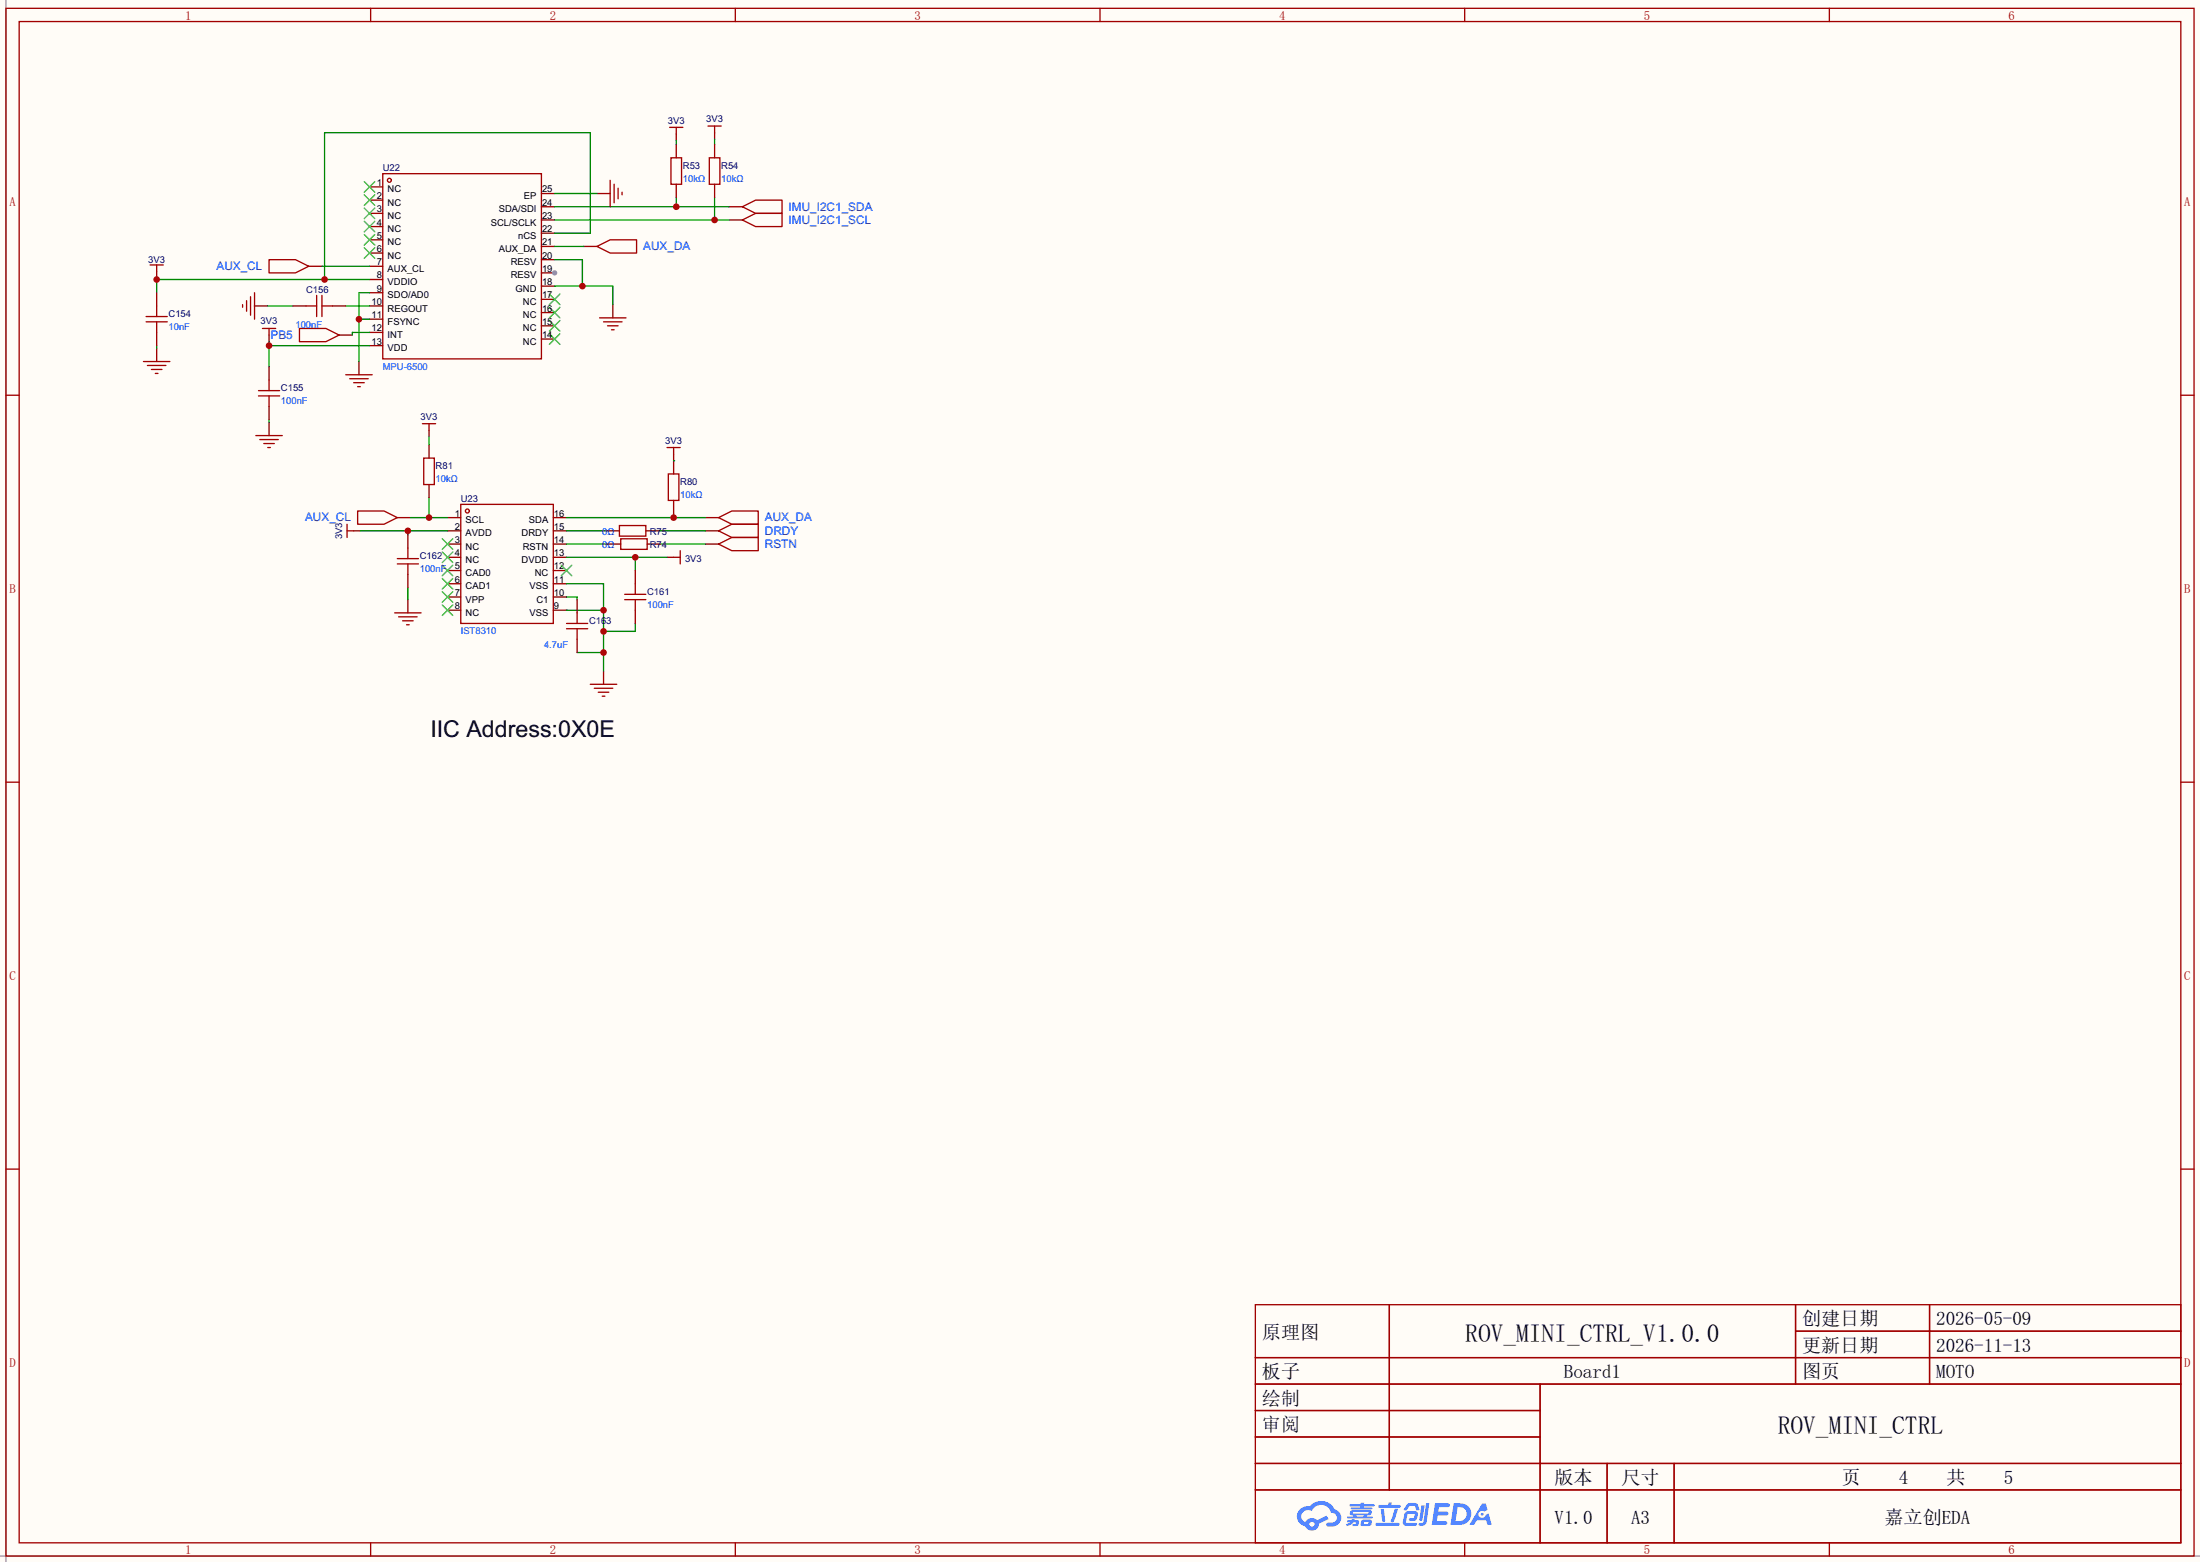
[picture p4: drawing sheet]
<svg xmlns="http://www.w3.org/2000/svg" width="423mm" height="300mm" viewBox="0 0 423 300" stroke-linecap="round" stroke-linejoin="round" font-family="sans-serif">
<path d="M0 0h422.7v299.9h-422.7z" fill="#fffcf7"/>
<path d="M1.1 0v299.9M0 298.8h422.7" fill="none" stroke="#999" stroke-width=".25"/>
<g fill="none" stroke="#a10000" stroke-width=".25">
<path d="M1.1 1.6h420.4v297.2h-420.4zM3.7 4.1h415.3v292.1h-415.3zM71.2 1.6v2.5M141.3 1.6v2.5M211.3 1.6v2.5M281.4 1.6v2.5M351.5 1.6v2.5M1.1 75.9h2.6M419 75.9h2.5M1.1 150.2h2.6M419 150.2h2.5M1.1 224.5h2.6"/>
<path d="M419 224.5h2.5M241.2 250.5h177.8v45.7h-177.8zM266.9 250.5v35.6M345 250.5v15.3M345 255.6h74M370.7 250.5v15.3M241.2 260.7h177.8M241.2 265.8h177.8M241.2 270.8h54.7M241.2 275.9h54.7M295.9 265.8v30.4M71.2 296.2v2.6"/>
<path d="M141.3 296.2v2.6M211.3 296.2v2.6M241.2 281h177.8M241.2 286.1h177.8M281.4 296.2v2.6M308.8 281v15.2M321.6 281v15.2M351.5 296.2v2.6"/>
</g>
<g fill="#5487ff">
<path d="M275.7 288.6h1.6a1.34 1.34 0 0 1 1.2 .2 .37 .37 0 0 1-.3 .6h-1.7l-.2 .9h1.6a.37 .37 0 0 1 .4 .4 .37 .37 0 0 1-.4 .3h-1.7l-.2 1.1h1.4a.48 .48 0 0 1 .6 .3v.2l-.3 .2h-2.6z"/>
<path d="M284.7 288.7h.7l.4 1.2-.6 .3a.72 .72 0 0 0-1.1 .2 .72 .72 0 0 0 .3 1 .72 .72 0 0 0 1-.3l.1-.3 .5-.2 .6 2.2h-.8l-.3-.9h-1.8l-.5 .9h-.9z"/>
<path d="M273.1 289h.6l-.4 2.8a.31 .31 0 0 1-.3 .2 .31 .31 0 0 1-.3-.3z"/>
<path d="M274 288.6h.6l-.5 3.7a.97 .97 0 0 1-1.6 .5l.2-.3 .6-.1 .2-.2z"/>
<path d="M270.3 288.9l.5-.3h1.2l.4 .4 .3 .9-.6 .1-.3-.9h-.8l-.2 .1-.6 .8h-.5z"/>
<path d="M269.9 290.5l.5-.3h1.4a.69 .69 0 0 1 .6 .4 .69 .69 0 0 1-.1 .7 .74 .74 0 0 1-.8 .7h-.6a.27 .27 0 0 1-.2-.3 .27 .27 0 0 1 .3-.2l.6-.1 .2-.7-1.4 .1-.3 1.6h1.9a.28 .28 0 0 1 .2 .3 .28 .28 0 0 1-.3 .3l-1.9-.1-.4-.2-.1-.5z"/>
<path d="M264.3 292.4h4.3a.28 .28 0 0 1 .3 .3 .28 .28 0 0 1-.3 .3h-4.2l-.1-.2z"/>
<path d="M268 289.7h.6l-.8 2.4a.3 .3 0 0 1-.4 .2 .3 .3 0 0 1-.2-.2z"/>
<path d="M265.3 289.7h.6l.2 2.2-.2 .3-.4-.2z"/>
<path d="M264.8 289h1.9l.2-.5h.5l-.1 .5h1.5a.27 .27 0 0 1 .3 .3 .27 .27 0 0 1-.3 .2h-3.9l-.1-.1z"/>
<path d="M258.9 291.9h.7l.1-.2h.6l-.1 .2h.8l.1 .4-.2 .6-1.1 .1v-.3l.7-.2v-.2h-.5l-.5 .4-.8 .3-.1-.3 .8-.4h-.6z"/>
<path d="M259.3 288.8h2.1l.1-.2 .6-.1-.1 .3h1.9l.2 .3-.2 .1h-1.9l-.1 .2h1.6l.2 .3-.2 .1h-3.9l-.1-.3h1.8v-.3h-1.9l-.1-.1z"/>
<path d="M279.3 288.6l-.6 4.2h1.4a2.14 2.14 0 0 0 2.6-2.1 2.14 2.14 0 0 0-2.7-2.1zM280 289.4a1.37 1.37 0 0 1 1.8 1.2 1.37 1.37 0 0 1-1.5 1.5h-.7z"/>
<path d="M259.4 290.1l-.1 .7 .6 .2 .1 .2h-1.2l.1 .3h4.6l.2-.1-.2-.2h-.9l.1-.2a.6 .6 0 0 0 .7-.2 .6 .6 0 0 0 0-.8h-3.6zM260 290.3l2.9 .1-.1 .2h-2.8zM260.6 291h1.4l-.1 .2h-1.2z"/>
<path d="M261.6 292a.9 .9 0 0 0-.1 1 2.48 2.48 0 0 0 1.9-.1 .84 .84 0 0 0 0-1.1h-1.4zM262.1 292.2h.7l.1 .3-.2 .2-.7-.1z"/>
<path d="M249.8 289.8a1.91 1.91 0 0 0-.6 1.9 1.91 1.91 0 0 0 1.6 1.4 1.35 1.35 0 0 0 1.5 .8 1.35 1.35 0 0 0 1.1-1.3l1.9-.9-.5-.7-1.8 .9a1.41 1.41 0 0 0-2.2 .4 1.25 1.25 0 0 1-.6-1.8 1.25 1.25 0 0 1 1.8-.4 1.97 1.97 0 0 1 2-1.1 1.97 1.97 0 0 1 1.7 1.5 .96 .96 0 0 1 1.1 .8 .96 .96 0 0 1-.9 1.1h-.6a.39 .39 0 0 0-.5 .3 .39 .39 0 0 0 .4 .4 1.87 1.87 0 0 0 1.9-.5 1.87 1.87 0 0 0 .3-2l-.6-.6-.4-.2a2.86 2.86 0 0 0-4.8-.6h-.3a2.27 2.27 0 0 0-1.5 .6zM251.6 292.7a.49 .49 0 0 1 .9 0 .49 .49 0 0 1-.9 0z"/>
<circle cx="284.8" cy="290.8" r=".27"/>
</g>
<g fill="none" stroke="#870000" stroke-width=".25">
<path d="M71 35.9h2.5M71 38.4h2.5M71 41h2.5M71 43.5h2.5M71 46h2.5M71 48.6h2.5M71 51.1h2.5M71 53.7h2.5M71 56.2h2.5M71 58.7h2.5M104 57.5h2.6M104 54.9h2.6"/>
<path d="M104 52.4h2.6M30.1 66.9v2.5M71 61.3h2.5M71 63.8h2.5M71 66.4h2.5M104 65.1h2.6M104 62.6h2.6M104 60h2.6"/>
</g>
<g fill="none" stroke="#a10000" stroke-width=".25">
<path d="M73.5 33.3h30.5v35.6h-30.5zM27.6 69.4h5M28.3 70.2h3.6M29.1 70.9h2M29.8 71.7h.6"/>
<circle cx="74.8" cy="34.6" r=".38"/>
</g>
<g fill="none" stroke="#3c3" stroke-width=".25">
<path d="M70 34.9l2 2M70 37.4l2 2M70 40l2 2M72 34.9l-2 2M72 37.4l-2 2M72 40l-2 2M70 42.5l2 2M70 45l2 2.1M70 47.6l2 2M72 42.5l-2 2M72 45l-2 2.1M72 47.6l-2 2"/>
<path d="M105.5 59l2.1 2M105.5 56.5l2.1 2M107.6 59l-2.1 2M107.6 56.5l-2.1 2M105.5 64.1l2.1 2M105.5 61.5l2.1 2.1M107.6 64.1l-2.1 2M107.6 61.5l-2.1 2.1"/>
</g>
<circle cx="106.6" cy="52.4" r=".51" fill="#999"/>
<path d="M104 39.7h2.6M104 37.2h2.6M30.1 52.1v1.3M104 49.9h2.6M104 47.3h2.6M104 44.8h2.6M104 42.2h2.6" fill="none" stroke="#870000" stroke-width=".25"/>
<path d="M28.8 50.9h2.6M30.1 50.9v1.2" fill="none" stroke="#a10000" stroke-width=".25"/>
<path d="M30.1 53.4v2.8M30.1 53.7h40.9M106.6 44.8h6.8v-19.3h-51v28.2" fill="none" stroke="#008700" stroke-width=".25"/>
<g fill="#c00">
<circle cx="30.1" cy="53.7" r=".63"/>
<circle cx="62.4" cy="53.7" r=".63"/>
</g>
<path d="M30.1 66.4v.5M51.7 65.6v4.8M51.7 66.4h19.3" fill="none" stroke="#008700" stroke-width=".25"/>
<path d="M51.7 64.3v1.3" fill="none" stroke="#870000" stroke-width=".25"/>
<path d="M50.4 63.1h2.6M51.7 63.1v1.2" fill="none" stroke="#a10000" stroke-width=".25"/>
<circle cx="51.7" cy="66.4" r=".63" fill="#c00"/>
<path d="M140.1 39.7h2.5M117.7 58.5v2.5M51.7 81.1v2.5" fill="none" stroke="#870000" stroke-width=".25"/>
<path d="M142.6 39.7l2.6-1.3h5v2.6h-5zM115.2 61h5.1M116 61.8h3.5M116.7 62.6h2M117.5 63.3h.5M49.1 83.6h5.1M49.9 84.4h3.6M50.7 85.2h2M51.4 85.9h.5" fill="none" stroke="#a10000" stroke-width=".25"/>
<path d="M106.6 39.7h33.5M129.9 37.9v1.8M51.7 80.6v.5" fill="none" stroke="#008700" stroke-width=".25"/>
<circle cx="129.9" cy="39.7" r=".63" fill="#c00"/>
<path d="M140.1 42.2h2.5" fill="none" stroke="#870000" stroke-width=".25"/>
<path d="M142.6 42.2l2.6-1.2h5v2.5h-5z" fill="none" stroke="#a10000" stroke-width=".25"/>
<path d="M106.6 49.9h5.3v5M106.6 54.9h11.1v3.6" fill="none" stroke="#008700" stroke-width=".25"/>
<circle cx="111.9" cy="54.9" r=".63" fill="#c00"/>
<path d="M51.4 58.7h4.9M66.4 58.7h4.6M71 56.2h-2v13.2M69 61.3h2" fill="none" stroke="#008700" stroke-width=".25"/>
<path d="M48.9 58.7h2.5M69 69.4v2.6" fill="none" stroke="#870000" stroke-width=".25"/>
<path d="M46.6 58.5v.5M47.4 57.7v2.1M48.1 57v3.5M48.9 56.2v5.1M66.4 72h5.1M67.2 72.7h3.5M67.9 73.5h2.1M68.7 74.2h.5" fill="none" stroke="#a10000" stroke-width=".25"/>
<circle cx="69" cy="61.3" r=".63" fill="#c00"/>
<path d="M114.7 37.2h2.5M129.9 25.7v1.3M137.3 25.5v1.2M65.2 64.3h2.5" fill="none" stroke="#870000" stroke-width=".25"/>
<path d="M117.2 34.6v5.1M118 35.4v3.5M118.7 36.1v2.1M119.5 36.9v.5M128.7 24.5h2.5M129.9 24.5v1.2M136 24.2h2.6M137.3 24.2v1.3M57.5 63.1h5.1l2.6 1.2-2.6 1.3h-5.1z" fill="none" stroke="#a10000" stroke-width=".25"/>
<path d="M106.6 37.2h8.1M129.9 27v.8M137.3 26.7v1.1M137.3 37.9v4.3M106.6 42.2h33.5M71 63.8h-3.3v.5" fill="none" stroke="#008700" stroke-width=".25"/>
<circle cx="137.3" cy="42.2" r=".63" fill="#c00"/>
<g fill="none" stroke="#870000" stroke-width=".25">
<path d="M59.3 51.1h2.5M112.1 47.3h2.6M76.3 99.4h2.6M86 99.4h2.5M106.3 99.4h2.5M86 101.9h2.5M86 104.5h2.5M86 107h2.5M86 109.5h2.5M86 112.1h2.5M86 114.6h2.5M86 117.2h2.5"/>
<path d="M106.3 101.9h2.5M106.3 104.5h2.5M106.3 107h2.5M106.3 109.5h2.5M106.3 112.1h2.5M106.3 114.6h2.5M106.3 117.2h2.5"/>
</g>
<g fill="none" stroke="#3c3" stroke-width=".25">
<path d="M85 116.2l2 2M85 113.6l2 2M85 111.1l2 2M85 108.5l2 2.1M85 106l2 2M85 103.5l2 2M87 116.2l-2 2M87 113.6l-2 2M87 111.1l-2 2M87 108.5l-2 2.1M87 106l-2 2M87 103.5l-2 2"/>
<path d="M107.8 108.5l2.1 2.1M109.9 108.5l-2.1 2.1"/>
</g>
<g fill="none" stroke="#a10000" stroke-width=".25">
<path d="M51.7 49.9h5.1l2.5 1.2-2.5 1.3h-5.1zM114.7 47.3l2.5-1.3h5.1v2.6h-5.1zM68.7 98.1h5.1l2.5 1.3-2.5 1.3h-5.1zM88.5 96.8h17.8v22.9h-17.8z"/>
<circle cx="89.8" cy="98.1" r=".38"/>
</g>
<path d="M61.8 51.1h9.2M106.6 47.3h5.5M78.9 99.4h7.1M82.4 95.6v3.8" fill="none" stroke="#008700" stroke-width=".25"/>
<circle cx="82.4" cy="99.4" r=".63" fill="#c00"/>
<path d="M135.5 99.4h2.5M128.1 107h1.3M116 128.9v2.5" fill="none" stroke="#870000" stroke-width=".25"/>
<path d="M138 99.4l2.6-1.3h5.1v2.6h-5.1zM129.4 107h1.3M130.7 105.7v2.6M113.4 131.4h5.1M114.2 132.2h3.5M114.9 132.9h2.1M115.7 133.7h.5" fill="none" stroke="#a10000" stroke-width=".25"/>
<path d="M108.8 107h19.3M122 107v2.5" fill="none" stroke="#008700" stroke-width=".25"/>
<circle cx="122" cy="107" r=".63" fill="#c00"/>
<path d="M108.8 112.1h7.2v16.8M108.8 117.2h7.2M122 119.7v1.5h-6M110.9 125.3h5.1" fill="none" stroke="#008700" stroke-width=".25"/>
<g fill="#c00">
<circle cx="116" cy="117.2" r=".63"/>
<circle cx="116" cy="121.2" r=".63"/>
<circle cx="116" cy="125.3" r=".63"/>
</g>
<path d="M67.9 101.9h1.3" fill="none" stroke="#870000" stroke-width=".25"/>
<path d="M66.7 100.7v2.5M66.7 101.9h1.2" fill="none" stroke="#a10000" stroke-width=".25"/>
<path d="M69.2 101.9h16.8M78.4 101.9v.8" fill="none" stroke="#008700" stroke-width=".25"/>
<circle cx="78.4" cy="101.9" r=".63" fill="#c00"/>
<g fill="none" stroke="#870000" stroke-width=".25">
<path d="M129.9 27.8v2.5M129.9 35.4v2.5M137.3 27.8v2.5M137.3 35.4v2.5M30.1 56.2v2.5M56.3 58.7h2.5M63.9 58.7h2.5M30.1 63.8v2.6M51.7 70.4v2.6M51.7 78.1v2.5M78.4 102.7v2.5M78.4 110.3v2.6"/>
<path d="M78.4 115.1v2.6M110.9 115.1v2.6M122 109.5v2.6M122 117.2v2.5M135.5 104.5h2.5M135.5 101.9h2.5M110.9 122.8v2.5"/>
</g>
<g fill="none" stroke="#a10000" stroke-width=".25">
<path d="M128.9 30.3h2v5.1h-2zM136.3 30.3h2v5.1h-2zM30.1 58.7v2.1M58.8 58.7h2M60.8 56.7v4.1M61.8 58.7h2.1M61.8 56.7v4.1M28.1 61.8h4M28.1 60.8h4M30.1 61.8v2M49.7 76h4M49.7 75h4"/>
<path d="M51.7 73v2M51.7 76v2.1M75.8 117.7h5.1M76.3 108.3h4.1M76.3 107.3h4.1M76.6 118.4h3.5M77.3 119.2h2.1M78.1 120h.5M78.4 105.2v2.1M78.4 108.3v2M108.8 119.7h4.1M110.9 117.7v2"/>
<path d="M120 115.1h4.1M120 114.1h4.1M122 112.1v2M122 115.1v2.1M138 104.5l2.6-1.3h5.1v2.5h-5.1zM138 101.9l2.6-1.2h5.1v2.5h-5.1zM108.8 120.7h4.1M110.9 120.7v2.1"/>
</g>
<path d="M108.8 99.4h26.7M129.4 98.6v.8M78.4 112.9v2.2M108.8 114.6h2.1v.5M108.8 104.5h7.9M108.8 101.9h7.7M126.6 101.9h8.9M126.9 104.5h8.6" fill="none" stroke="#008700" stroke-width=".25"/>
<circle cx="129.4" cy="99.4" r=".63" fill="#c00"/>
<path d="M82.4 82.6v1.3M82.4 85.4v2.6M82.4 93v2.6M129.4 87.2v3.8M129.4 96.1v2.5M116.5 101.9h2.5M116.7 104.5h2.6M124.1 101.9h2.5M124.3 104.5h2.6" fill="none" stroke="#870000" stroke-width=".25"/>
<path d="M81.2 81.4h2.5M81.4 88h2v5h-2zM82.4 81.4v1.2M128.1 85.9h2.6M128.4 91h2v5.1h-2zM129.4 85.9v1.3M119 100.9h5.1v2h-5.1zM119.3 103.5h5v2h-5z" fill="none" stroke="#a10000" stroke-width=".25"/>
<path d="M82.4 83.9v1.5M129.4 88.5h.1" fill="none" stroke="#008700" stroke-width=".25"/>
<g font-size="4.9">
<text x="281.5" y="257.7">ROV_MINI_CTRL_V1.0.0</text>
<text x="341.6" y="275.4">ROV_MINI_CTRL</text>
</g>
<text font-size="4.5" x="82.7" y="141.5">IIC Address:0X0E</text>
<g font-size="3.7">
<text x="242.4" y="257">原理图</text>
<text x="346.2" y="254.5">创建日期</text>
<text x="372" y="254.5">2026-05-09</text>
<text x="346.2" y="259.6">更新日期</text>
<text x="372" y="259.6">2026-11-13</text>
<text x="242.4" y="264.7">板子</text>
<text x="242.4" y="269.7">绘制</text>
<text x="300.4" y="264.7">Board1</text>
<text x="346.2" y="264.7">图页</text>
<text x="372" y="264.7">MOTO</text>
<text x="242.4" y="274.8">审阅</text>
<text x="298.7" y="285">版本</text>
<text x="311.5" y="285">尺寸</text>
<text x="353.8" y="285">页</text>
<text x="364.8" y="285">4</text>
<text x="374" y="285">共</text>
<text x="385" y="285">5</text>
<text x="298.7" y="292.6">V1.0</text>
<text x="313.4" y="292.6">A3</text>
<text x="362.1" y="292.6">嘉立创EDA</text>
</g>
<g font-size="2.4" fill="#a00000">
<text x="35.6" y="3.7">1</text>
<text x="105.6" y="3.7">2</text>
<text x="175.7" y="3.7">3</text>
<text x="245.7" y="3.7">4</text>
<text x="315.8" y="3.7">5</text>
<text x="385.9" y="3.7">6</text>
<text x="1.8" y="39.6">A</text>
<text x="419.6" y="39.6">A</text>
<text x="1.8" y="113.9">B</text>
<text x="419.6" y="113.9">B</text>
<text x="1.8" y="188.2">C</text>
<text x="419.6" y="188.2">C</text>
<text x="1.8" y="262.5">D</text>
<text x="419.6" y="262.5">D</text>
<text x="35.6" y="298.4">1</text>
<text x="105.6" y="298.4">2</text>
<text x="175.7" y="298.4">3</text>
<text x="245.7" y="298.4">4</text>
<text x="315.8" y="298.4">5</text>
<text x="385.9" y="298.4">6</text>
</g>
<g font-size="2.3" fill="#00f">
<text x="151.5" y="40.4">IMU_I2C1_SDA</text>
<text x="151.5" y="43">IMU_I2C1_SCL</text>
<text x="41.6" y="51.9">AUX_CL</text>
<text x="123.6" y="48">AUX_DA</text>
<text x="52" y="65.1">PB5</text>
<text x="58.6" y="100.1">AUX_CL</text>
<text x="146.9" y="100.1">AUX_DA</text>
<text x="146.9" y="105.2">RSTN</text>
<text x="146.9" y="102.7">DRDY</text>
</g>
<g font-size="1.8" fill="#000080">
<text x="128.3" y="23.8">3V3</text>
<text x="135.7" y="23.5">3V3</text>
<text x="73.5" y="32.9">U22</text>
<text x="131.2" y="32.4">R53</text>
<text x="138.6" y="32.4">R54</text>
<text x="28.5" y="50.4">3V3</text>
<text x="58.8" y="56.3">C156</text>
<text x="32.4" y="60.9">C154</text>
<text x="50.1" y="62.1">3V3</text>
<text x="54" y="75.1">C155</text>
<text x="80.8" y="80.7">3V3</text>
<text x="127.8" y="85.2">3V3</text>
<text x="83.7" y="90.1">R81</text>
<text x="130.7" y="93.1">R80</text>
<text x="88.5" y="96.4">U23</text>
<text x="65.7" y="103.5" transform="rotate(-90 65.7 103.5)">3V3</text>
<text x="80.6" y="107.3">C162</text>
<text x="124.8" y="105.3">R74</text>
<text x="124.8" y="102.8">R75</text>
<text x="131.6" y="107.8">3V3</text>
<text x="113.2" y="119.8">C163</text>
<text x="124.3" y="114.2">C161</text>
</g>
<g font-size="1.8">
<text x="72.4" y="35.7">1</text>
<text x="72.4" y="38.2">2</text>
<text x="72.4" y="40.8">3</text>
<text x="74.5" y="37">NC</text>
<text x="74.5" y="39.5">NC</text>
<text x="95.8" y="40.8">SDA/SDI</text>
<text x="100.7" y="38.2">EP</text>
<text x="104.1" y="39.5">24</text>
<text x="104.1" y="37">25</text>
<text x="72.4" y="43.3">4</text>
<text x="72.4" y="45.8">5</text>
<text x="74.5" y="42">NC</text>
<text x="74.5" y="44.6">NC</text>
<text x="74.5" y="47.1">NC</text>
<text x="94.3" y="43.3">SCL/SCLK</text>
<text x="99.5" y="45.8">nCS</text>
<text x="104.1" y="47.1">21</text>
<text x="104.1" y="44.6">22</text>
<text x="104.1" y="42">23</text>
<text x="72.4" y="48.4">6</text>
<text x="72.4" y="50.9">7</text>
<text x="72.4" y="53.5">8</text>
<text x="74.5" y="49.7">NC</text>
<text x="74.5" y="52.2">AUX_CL</text>
<text x="95.8" y="48.4">AUX_DA</text>
<text x="98.1" y="53.5">RESV</text>
<text x="98.1" y="50.9">RESV</text>
<text x="104.1" y="52.2">19</text>
<text x="104.1" y="49.7">20</text>
<text x="71.4" y="58.5">10</text>
<text x="72.4" y="56">9</text>
<text x="74.5" y="54.7">VDDIO</text>
<text x="74.5" y="57.3">SDO/AD0</text>
<text x="74.5" y="59.8">REGOUT</text>
<text x="99" y="56">GND</text>
<text x="100.5" y="58.5">NC</text>
<text x="104.1" y="59.8">16</text>
<text x="104.1" y="57.3">17</text>
<text x="104.1" y="54.7">18</text>
<text x="71.4" y="61.1">11</text>
<text x="71.4" y="63.6">12</text>
<text x="74.5" y="62.4">FSYNC</text>
<text x="74.5" y="64.9">INT</text>
<text x="100.5" y="63.6">NC</text>
<text x="100.5" y="61.1">NC</text>
<text x="104.1" y="64.9">14</text>
<text x="104.1" y="62.4">15</text>
<text x="71.4" y="66.2">13</text>
<text x="74.5" y="67.4">VDD</text>
<text x="100.5" y="66.2">NC</text>
<text x="87.4" y="101.7">2</text>
<text x="87.4" y="99.2">1</text>
<text x="89.5" y="100.5">SCL</text>
<text x="101.6" y="100.5">SDA</text>
<text x="106.4" y="99.2">16</text>
<text x="106.4" y="101.7">15</text>
<text x="87.4" y="106.8">4</text>
<text x="87.4" y="104.3">3</text>
<text x="89.5" y="105.5">NC</text>
<text x="89.5" y="103">AVDD</text>
<text x="100.2" y="103">DRDY</text>
<text x="100.4" y="105.5">RSTN</text>
<text x="106.4" y="104.3">14</text>
<text x="106.4" y="106.8">13</text>
<text x="87.4" y="111.9">6</text>
<text x="87.4" y="109.3">5</text>
<text x="89.5" y="113.2">CAD1</text>
<text x="89.5" y="110.6">CAD0</text>
<text x="89.5" y="108.1">NC</text>
<text x="100.2" y="108.1">DVDD</text>
<text x="101.7" y="113.2">VSS</text>
<text x="102.7" y="110.6">NC</text>
<text x="106.4" y="109.3">12</text>
<text x="106.4" y="111.9">11</text>
<text x="87.4" y="117">8</text>
<text x="87.4" y="114.4">7</text>
<text x="89.5" y="118.2">NC</text>
<text x="89.5" y="115.7">VPP</text>
<text x="101.7" y="118.2">VSS</text>
<text x="103" y="115.7">C1</text>
<text x="106.4" y="114.4">10</text>
<text x="106.4" y="117">9</text>
</g>
<g font-size="1.8" fill="#00f">
<text x="131.2" y="34.9">10kΩ</text>
<text x="138.6" y="34.9">10kΩ</text>
<text x="32.4" y="63.4">10nF</text>
<text x="56.8" y="62.9">100nF</text>
<text x="73.5" y="71">MPU-6500</text>
<text x="54" y="77.6">100nF</text>
<text x="83.7" y="92.6">10kΩ</text>
<text x="130.7" y="95.7">10kΩ</text>
<text x="115.7" y="105.3">0Ω</text>
<text x="115.7" y="102.8">0Ω</text>
<text x="80.6" y="109.9">100nF</text>
<text x="124.3" y="116.7">100nF</text>
<text x="88.5" y="121.8">IST8310</text>
<text x="104.5" y="124.4">4.7uF</text>
</g>
</svg>
